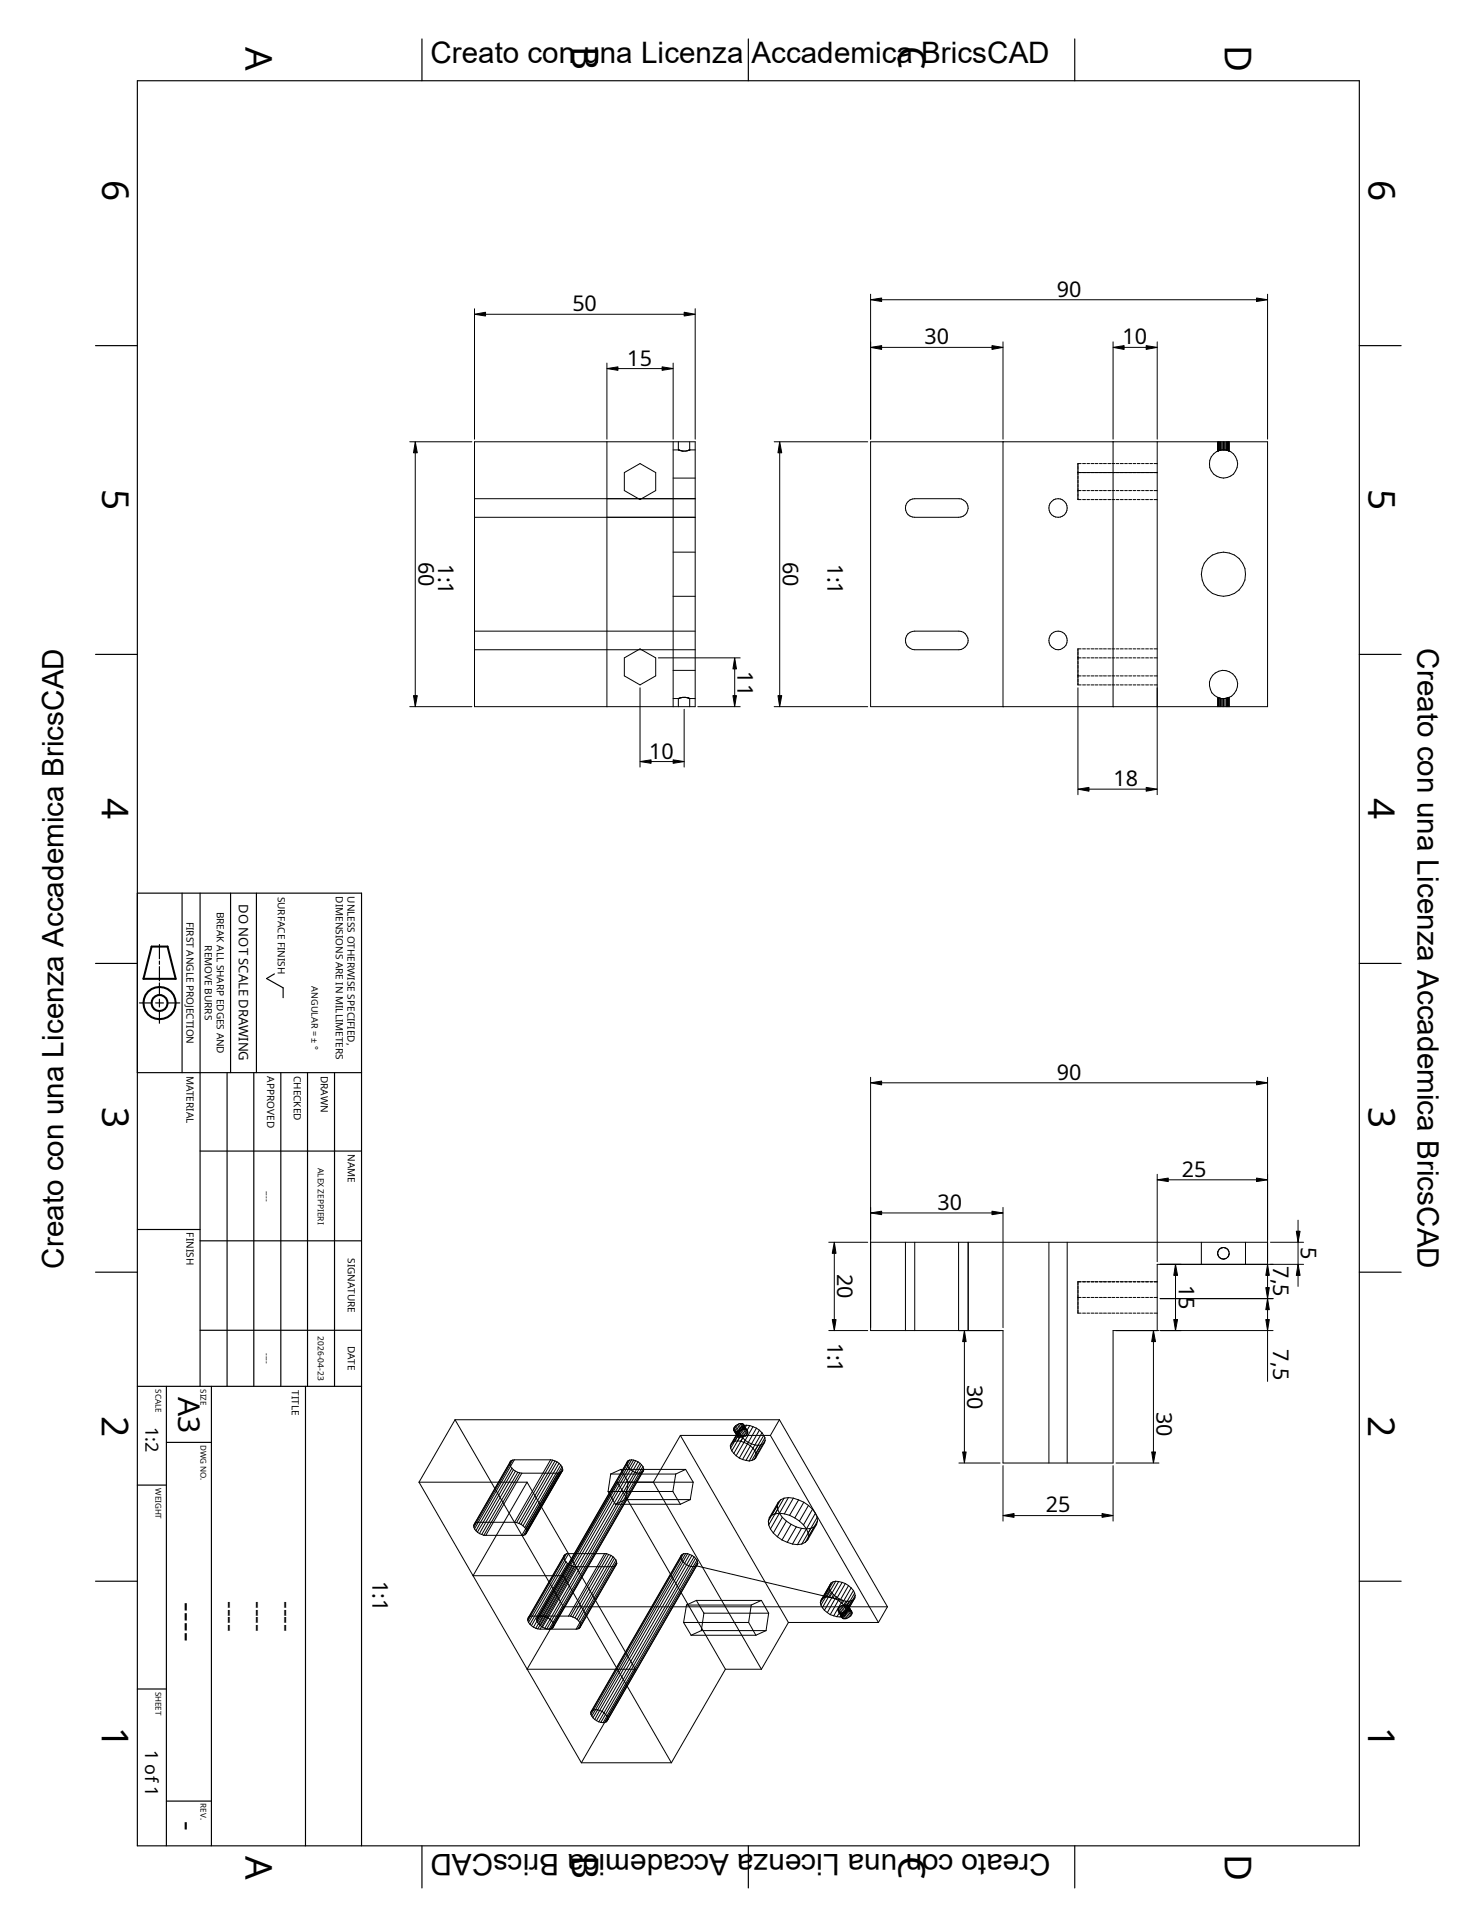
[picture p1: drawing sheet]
<svg xmlns="http://www.w3.org/2000/svg" width="216mm" height="279mm" viewBox="0 0 216 279" stroke-linecap="round" stroke-linejoin="round" font-family="sans-serif">
<g fill="none" stroke="#000" stroke-width=".15">
<path d="M69.2 45v19M70.8 45.8h28.9M88.5 52.9v11.1M90.1 53.7h6.4M98.1 52.9v11.1M101.3 45v19M126.9 42.9v21.1M128.5 43.7h54.7M128.5 50.6h16.1M146.2 49.8v14.2M162.3 49.8v14.2M163.9 50.6h3.2"/>
<path d="M168.7 49.8v14.2M184.8 42.9v21.1M59.7 64.4h9.1M60.5 66v35.4M69.2 64.4h32.1v38.6h-32.1zM69.2 72.7h32.1M69.2 75.4h32.1M88.5 64.4v38.6M91 68.9l2.3-1.3 2.3 1.3v2.6l-2.3 1.3-2.3-1.3zM98.1 65.6h.8a1.97 1.97 0 0 0 1.4 .1l.2-.1M98.1 69.7h3.2M98.1 64.4v38.6"/>
<path d="M98.9 64.4v1.2M100.5 65.6h.8M100.5 64.4v1.2M112.9 64.4h13.6M113.7 66v35.4M126.9 64.4h57.9v38.6h-57.9zM132.4 73.1l.3-.2 .6-.2h6.5a1.36 1.36 0 0 1 1.3 1.4 1.36 1.36 0 0 1-1.4 1.3h-6.4a1.34 1.34 0 0 1-1.2-.8 1.34 1.34 0 0 1 .3-1.5zM146.2 64.4v38.6M157.1 68.9h11.6M157.1 71.5h.5M157.6 67.6h-.5v5.2h.5M157.8 72.8h.4"/>
<path d="M157.8 71.5h.4M157.8 67.6h.4M158.5 72.8h.3M158.5 71.5h.3M158.5 67.6h.3M159 72.8h.5M159 71.5h.5M159 67.6h.5M159.6 72.8h.5M159.6 71.5h.5M159.6 67.6h.5M160.3 72.8h.4"/>
<path d="M160.3 71.5h.4M160.3 67.6h.4M160.9 72.8h.4M160.9 71.5h.4M160.9 67.6h.4M161.5 72.8h.4M161.5 71.5h.4M161.5 67.6h.4M162.1 72.8h.4M162.1 71.5h.4M162.1 67.6h.4M162.3 64.4v38.6"/>
<path d="M162.7 72.8h.4M162.7 71.5h.4M162.7 67.6h.4M163.3 72.8h.4M163.3 71.5h.4M163.3 67.6h.4M164 72.8h.3M164 71.5h.3M164 67.6h.3M164.5 72.8h.5M164.5 71.5h.5M164.5 67.6h.5"/>
<path d="M165.2 72.8h.4M165.2 71.5h.4M165.2 67.6h.4M165.8 72.8h.4M165.8 71.5h.4M165.8 67.6h.4M166.4 72.8h.4M166.4 71.5h.4M166.4 67.6h.4M167 72.8h.4M167 71.5h.4M167 67.6h.4"/>
<path d="M167.6 72.8h.4M167.6 71.5h.4M167.6 67.6h.4M168.2 72.8h.5M168.2 71.5h.5M168.2 67.6h.5M168.7 64.4v51.4M177.5 64.4v1.3M177.5 65.7h.1M177.6 64.4v1.3M177.6 65.7h-.1M177.8 64.4v1.3"/>
<path d="M177.8 65.7h-.2M177.8 65.6h.1M177.8 65.6v.1M177.8 65.6a2.07 2.07 0 0 0-1.1 3.2 2.07 2.07 0 0 0 3.4 0 2.07 2.07 0 0 0-1.2-3.2M177.9 64.4v1.2M178.1 65.6h.5M178.1 64.4v1.2M178.1 65.6h-.2M178.4 64.4v1.2M178.4 65.6h-.6M178.4 65.6h.5M178.6 65.6h.2"/>
<path d="M178.6 64.4v1.2M178.8 64.4v1.2M178.8 65.6h.1M178.9 65.6v.1M178.9 65.7h.2M178.9 64.4v1.3M179.1 64.4v1.3M179.2 64.4v1.3h-.1M179.2 64.4v1.3M69.2 92h32.1M69.2 94.7h32.1M91 95.9l2.3-1.3 2.3 1.3v2.6l-2.3 1.3-2.3-1.3z"/>
<path d="M96 95.9h11.9M98.1 86.9h3.2M98.1 80.5h3.2M98.1 97.7h3.2M107.1 97.5v3.9M132.4 92.4l.3-.2 .6-.2h6.5a1.35 1.35 0 0 1 1.3 1.3 1.35 1.35 0 0 1-1.3 1.4h-6.5a1.37 1.37 0 0 1-1.2-.8 1.37 1.37 0 0 1 .3-1.5zM157.1 98.5h.5M157.1 95.9h.5M157.6 94.6h-.5v5.2h.5M157.8 94.6h.4M157.8 98.5h.4M157.8 95.9h.4"/>
<path d="M157.8 99.8h.4M158.5 94.6h.3M158.5 98.5h.3M158.5 95.9h.3M158.5 99.8h.3M159 94.6h.5M159 98.5h.5M159 95.9h.5M159 99.8h.5M159.6 94.6h.5M159.6 98.5h.5M159.6 95.9h.5"/>
<path d="M159.6 99.8h.5M160.3 94.6h.4M160.3 98.5h.4M160.3 95.9h.4M160.3 99.8h.4M160.9 94.6h.4M160.9 98.5h.4M160.9 95.9h.4M160.9 99.8h.4M161.5 94.6h.4M161.5 98.5h.4M161.5 95.9h.4"/>
<path d="M161.5 99.8h.4M162.1 94.6h.4M162.1 98.5h.4M162.1 95.9h.4M162.1 99.8h.4M162.7 94.6h.4M162.7 98.5h.4M162.7 95.9h.4M162.7 99.8h.4M163.3 94.6h.4M163.3 98.5h.4M163.3 95.9h.4"/>
<path d="M163.3 99.8h.4M164 94.6h.3M164 98.5h.3M164 95.9h.3M164 99.8h.3M164.5 94.6h.5M164.5 98.5h.5M164.5 95.9h.5M164.5 99.8h.5M165.2 94.6h.4M165.2 98.5h.4M165.2 95.9h.4"/>
<path d="M165.2 99.8h.4M165.8 94.6h.4M165.8 98.5h.4M165.8 95.9h.4M165.8 99.8h.4M166.4 94.6h.4M166.4 98.5h.4M166.4 95.9h.4M166.4 99.8h.4M167 94.6h.4M167 98.5h.4M167 95.9h.4"/>
<path d="M167 99.8h.4M167.6 94.6h.4M167.6 98.5h.4M167.6 95.9h.4M167.6 99.8h.4M168.2 94.6h.5M168.2 98.5h.5M168.2 95.9h.5M168.2 99.8h.5M59.7 103h9.1M93.3 100.2v11.6M94.9 111h3.2"/>
<path d="M98.1 101.8h.9M98.9 101.8v1.2M99 101.8h.1M99 101.8h-.1M99.3 101.7h.9M99.3 101.7l-.3 .1M99.3 101.7h-.2M99.7 103.4v8.4M100.2 101.7h.1M100.3 101.7l.2 .1M100.3 101.7h.1M100.5 101.8h.8"/>
<path d="M100.5 101.8v1.2M100.5 101.8h.1M101.7 103h6.2M112.9 103h13.6M157.1 100.2v15.6M158.7 115h8.4M177.5 101.6l.5 .2M177.5 101.6v1.4M177.5 101.6a2.06 2.06 0 0 1-.8-3.1 2.06 2.06 0 0 1 3.3 .1 2.06 2.06 0 0 1-.9 3.1M177.5 101.6h.1M177.5 101.6l.1 .1v1.3M177.9 101.8h.1"/>
<path d="M177.9 101.8l-.1-.1v1.3M177.9 101.8v1.2M178 101.8h.6M178.1 101.8v1.2M178.4 101.8v1.2M178.6 101.8v1.2M178.8 101.8h-.2M178.8 101.8v1.2M178.9 101.7l-.1 .1M178.9 101.7v1.3M179.1 101.7l.1-.1v1.4M179.1 101.7h-.2"/>
<path d="M179.1 101.7v1.3M179.1 101.7h.1M179.1 101.7l-.6 .1M179.2 101.6v1.4M126.9 157v36.9h19.3v19.3h16.1v-19.3h6.7M128.5 157.8h54.7M184.8 157v27.3M128.5 176.8h16.1M146.2 176v17.5M168.7 171.2v12.7M170.3 172h12.9M189.2 177.8v1.7"/>
<path d="M120.8 193.9h5.7M120.8 181.1h5.7M121.6 182.7v9.6M126.9 181.1h57.9M132 181.1v12.8M133.3 181.1v12.8M139.7 181.1v12.8M140.6 195.5v16.1M141.1 181.1v12.8M152.9 181.1v32.1M155.6 181.1v32.1M157.1 189.1h.5"/>
<path d="M157.6 186.8h-.5v4.6h.5M157.8 189.1h.4M157.8 191.4h.4M157.8 186.8h.4M158.5 189.1h.3M158.5 191.4h.3M158.5 186.8h.3M159 189.1h.5M159 191.4h.5M159 186.8h.5M159.6 189.1h.5M159.6 191.4h.5"/>
<path d="M159.6 186.8h.5M160.3 189.1h.4M160.3 191.4h.4M160.3 186.8h.4M160.9 189.1h.4M160.9 191.4h.4M160.9 186.8h.4M161.5 189.1h.4M161.5 191.4h.4M161.5 186.8h.4M162.1 189.1h.4M162.1 191.4h.4"/>
<path d="M162.1 186.8h.4M162.7 189.1h.4M162.7 191.4h.4M162.7 186.8h.4M163.3 189.1h.4M163.3 191.4h.4M163.3 186.8h.4M164 189.1h.3M164 191.4h.3M164 186.8h.3M164.5 189.1h.5M164.5 191.4h.5"/>
<path d="M164.5 186.8h.5M165.2 189.1h.4M165.2 191.4h.4M165.2 186.8h.4M165.8 189.1h.4M165.8 191.4h.4M165.8 186.8h.4M166.4 189.1h.4M166.4 191.4h.4M166.4 186.8h.4M167 189.1h.4M167 191.4h.4"/>
<path d="M167 186.8h.4M167.6 189.1h.4M167.6 191.4h.4M167.6 186.8h.4M168.1 195.5v16.1M168.2 189.1h.5M168.2 191.4h.5M168.2 186.8h.5M169.1 193.9h16.5M169.1 189.3h16.5M171.4 185.9v6.4M175.1 181.1v3.2"/>
<path d="M177.9 183.4l.2 .1M177.9 181.9a.82 .82 0 0 0 0 1.5M178.1 183.5h.3M178.1 181.9h-.2M178.1 181.9h.5M178.5 181.9h.1M178.6 183.5h-.2M178.6 181.9l.3 .2M178.9 182.1l.2 .1M178.9 183.3l-.3 .2M179.1 183.1l-.2 .2M179.1 183.1h.1"/>
<path d="M179.1 182.2a.77 .77 0 0 1 0 .9M179.1 182.2h.1M181.6 181.1v3.2M184.8 185.9v1.8M184.8 190.9v1.4M184.8 193.9v7.4M185.2 181.1h4.8M189.2 181.1v3.2M189.2 185.9v1.6M190 184.3h-21.3v9.6M61.1 216h15.7M61.1 216l7.9 13.7"/>
<path d="M66.3 206.9l15.8 27.3M66.3 206.9h47.3M66.3 206.9l-5.2 9.1M74.5 212.9a.68 .68 0 0 0 .1 1.1M74.5 212.9l-5.4 9.3M74.6 214l-5.2 9.1M74.6 214l.2 .2M74.7 212.8l-5.2 9.1M74.7 212.8l-.2 .1M74.8 214.2l-5.2 9.1M74.8 214.2l.3 .2M75 212.8l-5.3 9.1"/>
<path d="M75 212.8h5.3M75 212.8h-.3M75.1 214.4l-5.2 9.1M75.1 214.4l.4 .2M75.5 214.6l.3 .1M75.5 214.6l-5.3 9M75.8 214.7l-5.3 9.1M75.8 214.7h.3M76.1 214.7l-5.3 9.1M76.1 214.7h5.2M76.8 216l15.8 27.3h-15.8l5.3-9.1M76.8 216l-7.8 13.7"/>
<path d="M80.3 212.8h.3M80.3 212.8l-5.3 9.1M80.6 212.8l-5.3 9.1M80.6 212.8l.3 .1M80.9 212.9l.3 .2M80.9 212.9l-5.3 9.1M81.2 213.1l.3 .2M81.2 213.1l-5.3 9.1M81.3 214.7l-5.2 9.1M81.5 213.3l-5.3 9.1M81.5 213.3l.2 .2M81.6 214.7l-5.3 9.1"/>
<path d="M81.6 214.7h-.3M81.7 213.5l-5.2 9.1M81.7 213.5l.2 .3M81.8 214.6l-.2 .1M81.8 214.6l-5.3 9.1M81.9 213.8l.1 .2M81.9 213.8l-5.2 9M82 214.4l-5.3 9.1M82 214.4l-.2 .2M82 214v.2M82 214l-5.2 9.1M82 214.2l-5.2 9.2"/>
<path d="M82 214.2v.2M88.6 217.4h9.5M88.6 217.4l1.1 1.8M89 214.8h9.5M89 214.8l-.4 2.6M89.7 219.2h9.5M90 216l-12.2 21.2M90 216h11M90 216l15.7 27.3M90.5 214.2h9.4M90.5 214.2l1.1 1.8-.4 2.6M90.5 214.2l-1.5 .6"/>
<path d="M91.2 218.6l-1.5 .6M91.2 218.6h9.4M91.4 213.1a1.38 1.38 0 0 0 1.1 1.5 1.01 1.01 0 0 0 1.3-.2M91.4 213.1l-13.1 22.7M91.6 212.9l-13.2 22.8M91.6 212.9l-.2 .2M91.8 212.8l-.2 .1M91.8 212.8l-13.1 22.7M92.1 212.8l-13.7 23.7M92.1 212.8h.3M92.1 212.8h-.3M92.4 212.8l.3 .1"/>
<path d="M92.4 212.8l-13.2 22.7M92.7 212.9l.3 .2M92.7 212.9l-13.2 22.8M93 213.1l.3 .2M93 213.1l-13.1 22.7M93.3 213.3l-13.9 24M93.3 213.3l.2 .2M93.5 213.5l.2 .2M93.5 213.5l-13.1 22.7M93.7 213.7l-13.1 22.8M93.7 213.7l.1 .3M93.8 214.4l-13.2 22.8"/>
<path d="M93.8 214l.1 .2M93.8 214l-13.1 22.7M93.9 214.2l-13.2 22.7M93.9 214.2l-.1 .2M98.1 217.4l1.1 1.8M98.5 214.8l-.4 2.6M99.2 209.2h13.1M99.2 209.2l-4 6.8 15.8 27.3M99.2 209.2l15.7 27.3M99.9 214.2l1.1 1.8M99.9 214.2l-1.4 .6M100.6 218.6l-1.4 .6"/>
<path d="M101 216l-.4 2.6M106.5 210.7v.4M106.5 211.1l.2 .4M106.6 210.4l-.1 .3M106.7 211.5l.3 .3M106.8 210.2l-.3 .5M106.8 210.2l-.2 .2M106.9 208.4l.7 1M106.9 208.4l.1 .1M107 208.5l.5 .8v-.1M107 211.8l.3 .4M107 208.2l.2 .4"/>
<path d="M107 208.2l-.1 .2M107 208.5l.1 .1M107 208.1v.1M107 208.1l.4 .6M107.1 208.6l.4 .7M107.1 208.6h.1M107.1 210.1l-.3 .1M107.1 207.9l.5 .7M107.1 207.9l-.1 .2M107.2 208.6l.3 .6M107.2 208.6l.5 .9M107.2 208.6l.2 .1"/>
<path d="M107.3 207.8l-.2 .1M107.3 207.8l.4 .8M107.3 212.2l.5 .3M107.4 208.7l.4 .8-.3 .5M107.4 208.7l.2 .3M107.5 209.4h.1M107.5 207.6l.4 .9M107.5 207.6l-.2 .2M107.5 209.4l-.4 .7M107.5 210l-.8 1.5M107.5 210l.5 .1M107.5 210l-.4 .1"/>
<path d="M107.6 209.4l.1 .1M107.6 209l-.1 .2M107.6 208.6l.1 .2M107.6 208.6l.4 .9M107.6 208.6l-.2 .1M107.7 207.6h-.2M107.7 207.6l.4 .8M107.7 208.8l-.1 .2M107.7 209.5h.3M107.7 208.6l.5 .8M107.7 208.6l.1 .1M107.7 208.6h-.1"/>
<path d="M107.8 208.4l-1 1.8M107.8 208.4v.4M107.8 212.5l.4 .2M107.8 208.8l-1.3 2.3M107.8 208.8l.2 .4M107.9 207.5l.4 .7M107.9 207.5h.3M107.9 207.5l-.2 .1M107.9 208.2l-.1 .2M107.9 208.2l-1.3 2.2M107.9 208.5h.1M107.9 208.5l.6 .8"/>
<path d="M107.9 208.5l-.2 .1M108 209.2l-.5 .8M108 209.2l.3 .3M108 210.1l-1 1.7M108 210.1l.5 .1M108 208.5l-.3 .3M108 207.5l.4 .6M108.1 208.4l.6 .9M108.1 207.9l-.2 .3M108.1 207.9l-1.3 2.3M108.1 208.4h.1M108.1 208.4l-.2 .1"/>
<path d="M108.2 208.4l-.2 .1M108.2 207.5l.5 .8M108.2 207.5l.1 .1M108.2 209.4l-.2 .1M108.2 212.7l.6 .2M108.3 209.5l-.3 .6M108.3 208.2l.5 1M108.3 208.2v.1M108.3 209.5l.3 .4M108.3 208.2l-.2 .2M108.3 208.3l-.1 .1M108.3 207.6l.5 .8"/>
<path d="M108.3 207.6h.1M108.4 209.4l-.4 .7M108.4 208.1l.1 .2M108.4 208.1l.5 .9M108.4 209.4h-.2M108.4 208.1l-.1 .1M108.4 207.6l.5 .9M108.4 207.8l-.4 .7M108.4 207.8l-.3 .1M108.4 207.6l.1 .2M108.5 207.9l.5 .9M108.5 209.3l-.1 .1"/>
<path d="M108.5 207.8l.5 .9M108.5 210.2l-1.2 2M108.5 207.8v.1M108.5 207.9l-.1 .2M108.5 210.2l.5 .2M108.5 208.3h-.2M108.5 208.3h.2M108.6 209.9l.5 .3M108.6 209.9l-.1 .3M108.7 209.3h-.2M108.7 208.3l.1 .1M108.8 212.9h.4"/>
<path d="M108.8 209.2l-.1 .1M108.8 207.7l-.3 .6M108.8 208.4l.1 .1M108.8 207.7l.5 .1M108.8 207.7l-.4 .1M108.9 208.5h.1M108.9 208.5l.1 .2M109 210.4l-1.2 2.1M109 210.4l.8 .7M109 208.7v.1M109 208.8l-.2 .4M109.1 210.2l1 .4 .4 .1"/>
<path d="M109.1 210.2l-.1 .2M109.3 207.8l.5 .1M109.3 207.8l-.4 .7M109.6 212.9h-.4M109.8 207.9l.5 .3M109.8 207.9l-1.3 2.3M109.8 211.1l-1 1.8M109.8 211.1l.2 .4M109.9 212.7l-.3 .2M110 211.5l-.8 1.4M110 211.5l.2 .3M110.2 212.5l-.3 .2"/>
<path d="M110.2 211.8v.4M110.2 212.2l-.3 .5M110.2 212.2v.3M110.3 208.2l.4 .2M110.3 208.2l-1.3 2.2M110.5 210.7l-.5 .8M110.7 208.4l-2.5 4.3M110.7 208.4l.4 .4M110.9 210.6l-.4 .1M110.9 210.6l-1.3 2.3M111.1 208.8l-1.3 2.3M111.1 208.8l.2 .4"/>
<path d="M111.3 209.2l.2 .3M111.3 209.2l-1.3 2.3M111.5 210.2l-.6 .4M111.5 210.2l-1.3 2.3M111.5 209.5v.4M111.5 209.5l-1.3 2.3M111.5 209.9v.3M111.5 209.9l-1.3 2.3M112.3 209.2l15.8 27.3M113.3 219.4l-.8 1.5M113.3 219.4l.1 .6M113.4 220l-.4 .6"/>
<path d="M113.4 220l.2 .6M113.5 218.9l-1.4 2.3M113.5 218.9l-.2 .5M113.6 206.9l-1.3 2.3M113.6 206.9l15.8 27.3M113.8 218.6l-1.3 2.3M113.8 218.6l-.3 .3M114.3 218.4l-1.3 2.2M114.3 218.4l-.5 .2M114.9 218.3l-2.6 4.5M114.9 218.3l-.6 .1M114.9 218.3l.8 .1"/>
<path d="M115.7 218.4l-1.4 2.2M115.7 218.4l.7 .2M116.4 218.6l-1.3 2.3M116.4 218.6l.8 .3M117.2 218.9l-1.3 2.3M117.2 218.9l.7 .5M117.9 219.4l-1.4 2.3M117.9 219.4l.5 .6M118.4 220l-1.3 2.2M118.4 220l.5 .6M139.8 213.2h6M146.2 213.6v8.1"/>
<path d="M162.3 213.6v8.1M162.7 213.2h6.3M69 229.7l15.8 27.2M69 229.7h13.1l15.8 27.2M69 222.4l.1 .2M69.1 222.6l.1 .2M69.1 222.2l-.1 .2M69.2 222.8l.2 .3M69.3 222l-.3 .4M69.3 222l-.2 .2M69.4 223.1l.2 .2M69.5 221.9l-.2 .1"/>
<path d="M69.5 221.9l-.4 .7M69.6 223.3l.3 .2M69.7 221.9h5.3M69.7 221.9l-.5 .9M69.7 221.9h-.2M69.9 223.5l.3 .1M70.2 223.6l.3 .2M70.5 223.8h5.8M75 221.9h.3M75.3 221.9l.3 .1M75.6 222l.3 .2M75.9 222.2l.3 .2"/>
<path d="M76.2 222.4l.3 .2M76.5 222.6l.2 .2M76.5 223.7l-.2 .1M76.7 222.8l.1 .3M76.7 223.5l-.2 .2M76.8 223.4l-.1 .1M76.8 223.1v.3M76.9 236l.1 .2M77 236.2v.3M77 235.8l-.1 .2M77 236.5l.3 .2M77.1 235.7l-.2 .3"/>
<path d="M77.1 235.7l-.1 .1M77.3 236.7l.2 .2M77.3 235.5l-.3 .7M77.3 235.5h5.9M77.3 235.5l-.2 .2M77.5 236.9l.3 .3M77.8 237.2l.3 .1M78.1 237.3l.3 .1M78.2 236l.1 .2M78.3 236.2l.1 .3M78.3 235.8l-.1 .2M78.4 236.5l.2 .2"/>
<path d="M78.4 237.4h.3M78.4 235.7h.1M78.4 235.7l-.1 .1M78.4 235.7l-.2 .3M78.6 236.7l.2 .2M78.7 235.5l-.4 .7M78.7 235.5l-.3 .2M78.7 237.4h5.3M78.8 236.9l.3 .3M79.1 237.2l.3 .1M79.2 235.5l.3 .2M79.2 235.5l-.6 1.2"/>
<path d="M79.4 237.3l.3 .1M79.5 235.7l-.7 1.2M79.5 235.7l.4 .1M79.7 237.4h.4M79.9 235.8h.1M79.9 235.8l-.8 1.4M79.9 235.8l.3 .2M80.2 236h.1M80.2 236l.2 .2M80.3 237.4h-.2M80.4 236.2h.1M80.4 236.2l-.7 1.2"/>
<path d="M80.4 236.2l.2 .3M80.5 237.3l-.2 .1M80.6 236.5l.1 .2M80.6 236.5l-.5 .9M80.6 237.2l-.1 .1M80.7 236.7h.1M80.7 236.7v.2M80.7 236.7l-.4 .7M80.7 236.9h.1M80.7 236.9l-.1 .3M80.7 236.9l-.2 .4M82.1 234.2h47.3"/>
<path d="M82.3 226.7l-.1 .2 .1 .5 .4 .5M82.3 226.7l-5.3 9.1M82.4 226.6l-5.3 9.1M82.4 226.6l-.1 .1M82.5 227.6l-5.2 9.1M82.6 226.4l-5.3 9.1M82.6 226.4h5.8M82.6 226.4l-.2 .2M82.7 227.9l.7 .3M82.7 227.9l-5.2 9M82.9 226.4l-5.9 10.1M83.2 235.5l.3 .2"/>
<path d="M83.4 228.2l-5.3 9.1M83.4 228.2l.3 .1M83.5 235.7l.3 .1M83.7 228.3h.3M83.7 228.3l-5.3 9.1M83.8 235.8l.3 .2M84 228.3l-5.3 9.1M84.1 236l.2 .2M84.2 237.4h-.2M84.3 236.2l.2 .3M84.5 237.3l-.3 .1M84.5 236.5l-.5 .9"/>
<path d="M84.5 236.5l.1 .2M84.6 237.2l-.1 .1M84.6 236.7l.1 .2M84.6 236.7l-.4 .7M84.7 236.9l-.2 .4M84.7 236.9l-.1 .3M88.1 226.4l-5.2 9.1M88.4 226.4l.3 .2M88.4 226.4l-5.2 9.1M88.7 226.6l-5.2 9.1M88.7 226.6l.4 .1M89.1 226.7l.3 .2"/>
<path d="M89.1 226.7l-5.3 9.1M89.4 226.9l.2 .2M89.4 226.9l-5.3 9.1M89.6 227.1l.2 .3M89.6 227.1l-5.3 9.1M89.8 227.4l.1 .2M89.8 227.4l-5.3 9.1M89.8 228l-.1 .2-.5 .1h-5.2M89.8 228l-5.2 9.2M89.9 227.6l-5.3 9.1M89.9 227.6v.3M89.9 227.9l-.1 .1"/>
<path d="M89.9 227.9l-5.2 9M99.3 226.7l-13.1 22.7M99.3 226.7a1.38 1.38 0 0 0 1.1 1.5 1.23 1.23 0 0 0 1.1 0M99.4 226.6l-.1 .1M99.4 226.6l-13.1 22.7M99.7 226.4h.5M99.7 226.4l-.3 .2M99.7 236.5h9.4M99.7 226.4l-13.2 22.8M99.7 236.5l1.1 1.8M99.9 226.4l-13.1 22.8M100.1 233.9h9.4"/>
<path d="M100.1 233.9l-.4 2.6M100.2 226.4l-13.1 22.8M100.2 226.4l.3 .2M100.5 226.6l-13.1 22.7M100.5 226.6l.4 .1M100.8 238.3h9.4M100.9 226.7l.3 .2M100.9 226.7l-13.1 22.7M101.2 226.9l-13.1 22.7M101.2 226.9l.2 .2M101.4 227.1l-13.1 22.8M101.4 227.1l.2 .3"/>
<path d="M101.5 233.3l-1.4 .6M101.5 228.2l21.4 5.1M101.5 233.3h9.5M101.5 233.3l1.1 1.8M101.6 227.4l-13.1 22.7M101.6 227.4l.1 .2M101.7 227.6l-16.9 29.3M101.7 227.6v.3M101.7 227.9l-13.2 22.9M101.7 227.9l-.2 .3M102.2 237.7l-1.4 .6M102.2 237.7h9.5"/>
<path d="M102.6 235.1l-.4 2.6M102.6 235.1h9.5M109.1 236.5l1.1 1.8M109.5 233.9l-.4 2.6M111 233.3l-1.5 .6M111 233.3l1.1 1.8M111.7 237.7l-1.5 .6M112 221.7l.1 .5M112.1 222.2l.2 .6M112.1 235.1l-.4 2.6M112.1 221.2l-.1 .5M112.3 222.8l.4 .6"/>
<path d="M112.5 220.9l-.4 .3M112.5 220.9l-.5 .8M112.7 223.4l.6 .6M113 220.6l-.9 1.6M113 220.6l-.5 .3M113.3 224l.7 .5M113.6 220.6h.7M113.6 220.6h-.6M113.6 220.6l.4 .5M114 224.5l.8 .3M114 221.1l-1.3 2.3M114 221.1l.6 .6"/>
<path d="M114.3 220.6l.8 .3M114.6 221.7l.7 .5M114.6 221.7l-1.3 2.3M114.8 224.8l.7 .2M114.9 236.5h13.2M114.9 236.5l-3.9 6.8M115.1 220.9l.8 .3M115.3 222.2l.8 .3M115.3 222.2l-1.3 2.3M115.5 225l.7 .1M115.9 221.2l.6 .5M116.1 222.5l-1.3 2.3"/>
<path d="M116.1 222.5l.7 .3M116.5 221.7l.6 .5M116.8 222.8l-1.3 2.2M116.8 222.8h.8M116.9 225l-.7 .1M117.1 222.2l.5 .6M117.4 224.8l-.5 .2M117.6 222.8l.2 .6M117.7 224.5l-.3 .3M117.8 223.4l.1 .6M117.8 223.4l-.9 1.6M117.9 224l-.2 .5"/>
<path d="M117.9 224l-.5 .8M118.2 222.8h-.6M118.2 222.8l-.4 .6M118.7 222.5l-.8 1.5M118.7 222.5l-.5 .3M118.9 220.6l-2.7 4.5M118.9 220.6l.2 .5M119 222.2l-.3 .3M119 222.2l-1.3 2.3M119.1 221.1l.1 .6M119.1 221.1l-1.3 2.3M119.2 221.7l-1.3 2.3"/>
<path d="M119.2 221.7l-.2 .5M119.6 233.6l.1 .3M119.7 233.9l.2 .4M119.7 233.3l-.1 .3M119.8 233l-.1 .3M119.9 234.3l.3 .4M120.1 232.8l-.3 .2M120.2 234.7l.4 .3M120.5 232.7l-.4 .1M120.5 232.7l.4 .1M120.6 235l.4 .3M120.9 231.3l-1.3 2.3"/>
<path d="M120.9 231.3l.1 .4M120.9 232.8l.6 .1M121 231.7l.2 .4M121 231l-1.3 2.3M121 231l-.1 .3M121 231.7l-1.3 2.2M121 235.3l.5 .2M121.2 230.7l-.2 .3M121.2 230.7l-1.4 2.3M121.2 232.1l-1.3 2.2M121.2 232.1l.3 .3M121.5 230.5l-1.4 2.3"/>
<path d="M121.5 230.5l-.3 .2M121.5 232.9l.4 .2M121.5 232.4l-1.3 2.3M121.5 232.4l.4 .3M121.5 235.5l.5 .1M121.8 230.5h.5M121.8 230.5l-1.3 2.2M121.8 230.5h-.3M121.9 232.7l-1.3 2.3M121.9 232.7l.4 .3M121.9 233.1l.5 .3M122 235.6l.5 .1"/>
<path d="M122.2 234.7l.1 .3M122.2 234.6v.1M122.2 234.7v.2M122.2 234.6l.3 .5M122.2 234.4l.4 .7M122.2 234.9l.5 .9M122.2 234.9l.2 .1M122.2 234.4v.2M122.3 230.5l-1.4 2.3M122.3 230.5l.5 .1M122.3 235l.4 .6M122.3 233l.6 .3"/>
<path d="M122.3 233l-1.3 2.3M122.3 235l.5 .8M122.3 234.2l.5 .9M122.3 234.2l-.1 .2M122.4 235l.1 .1M122.4 233.4l.4 .3M122.4 235l-.4 .6M122.5 235.1l.4 .8M122.5 235.1h.1M122.5 234.1l-.2 .1M122.5 234.1l.5 .9M122.6 235.1l.5 .8"/>
<path d="M122.6 235.1l.2 .2M122.7 235.6v.2M122.7 234l.5 .9M122.7 234l-.2 .1M122.7 235.8h.1M122.8 230.6l-1.3 2.3M122.8 230.6l.4 .2M122.8 235.3l-.1 .3M122.8 233.7l.3 .4M122.8 235.1l.1 .1M122.8 235.8l.1 .1M122.8 235.1l.5 .8"/>
<path d="M122.8 235.1l-.3 .6M122.8 235.1h.1M122.8 235.1h-.2M122.9 233.3l-1.4 2.2M122.9 233.3l.4 .1M122.9 235.6l-.4 .1M122.9 235.2l-.1 .1M122.9 234l.5 .8M122.9 235.9h.4M122.9 234h.1M122.9 234h-.2M123 235l.5 .8"/>
<path d="M123 235l-.1 .2M123 235h.1M123 235l-.2 .1M123.1 234.1l.2 .3M123.1 233.9l.5 .9M123.1 235.4l-.2 .2M123.2 234.9l.5 .9M123.2 234.9h.1M123.2 234.9l-.2 .1M123.2 230.8l-1.3 2.3M123.2 230.8l.5 .3M123.3 234.4l.1 .4"/>
<path d="M123.3 233.4l-.3 .6 .1-.1M123.3 233.9l.5 .8M123.3 234.7h.1M123.3 233.4h.5M123.3 234.7l-.1 .2M123.3 235.2l-.2 .2M123.3 234.7l-.4 .9M123.4 234.8l-.1 .4M123.4 234.8l-.2 .1M123.5 234.6l.2-.5 .5 .9M123.5 233.9h.1M123.5 233.9l.5 .9"/>
<path d="M123.5 234.6l-.1 .1 .5 .9M123.5 235.8l-.2 .1M123.5 234.6l.5 .9M123.5 233.9l.1 .1M123.6 234.4l.5 .9M123.6 234l.5 .8M123.6 234.8h-.2M123.6 234h.1M123.7 234.2l.5 1M123.7 234v.1M123.7 234l.5 .9M123.7 231.1l.4 .3"/>
<path d="M123.7 235.8h-.2M123.7 234.1h.1M123.7 231.1l-1.3 2.3M123.8 233.4l-.4 .5h-.3M123.8 234.7l.2 .1M123.8 234.7l-.2 .1M124 234.8h.1M124 235.5l-.3 .3M124.1 231.4l-1.3 2.3M124.1 231.4l.3 .4M124.1 234.8l.1 .1M124.1 235.3l-.1 .2"/>
<path d="M124.2 233.3l-.5 .8M124.2 234.9v.1M124.2 233.3l-.4 .1M124.2 235.2l-.1 .1M124.2 235v.2M124.4 231.8l.2 .4M124.4 231.8l-1.3 2.3M124.5 233.1l-1.4 2.3M124.5 233.1l-.3 .2M124.6 232.2l.1 .3M124.6 232.2l-1.3 2.2M124.6 232.9l-1.3 2.3"/>
<path d="M124.6 232.9l-.1 .2M124.7 232.5l-.1 .4M124.7 232.5l-1.3 2.3M129.4 234.2l-1.3 2.3M147.8 220.9h12.9M84.8 256.9h13.1M86.1 249.6v.3M86.1 249.9l.2 .2M86.2 249.4l-.1 .2M86.3 250.1l.1 .3M86.3 249.3h.1M86.3 249.3l-.2 .3"/>
<path d="M86.3 249.3l-.1 .1M86.4 250.4l.3 .2M86.5 249.2h.1M86.5 249.2l-.4 .7M86.5 249.2l-.2 .1M86.7 250.6l.3 .2M86.8 249.2h.1M86.8 249.2h-.3M86.8 249.2l-.5 .9M86.8 249.2h.3M87 250.8l.3 .2M87.1 249.2h.1"/>
<path d="M87.1 249.2l.3 .1M87.1 249.2l-.7 1.2M87.3 251h.3M87.4 249.3h.1M87.4 249.3l-.7 1.3M87.4 249.3l.4 .1M87.6 251l.3 .1M87.8 249.4h.1M87.8 249.4l.3 .2M87.8 249.4l-.8 1.4M88.1 249.6h.1M88.1 249.6l.2 .3"/>
<path d="M88.1 249.6l-.8 1.4M88.2 251l-.3 .1M88.3 249.9h.1M88.3 249.9l-.7 1.1M88.3 249.9l.2 .2M88.4 251h-.2M88.5 250.1h.1M88.5 250.1l-.6 1M88.5 250.1l.1 .3M88.5 250.8l-.1 .2M88.6 250.4h.1M88.6 250.4v.2"/>
<path d="M88.6 250.4l-.4 .6M88.6 250.6h.1M88.6 250.6l-.1 .2M88.6 250.6l-.2 .4M105.7 243.3h5.3M105.7 243.3l-7.8 13.6"/>
<circle cx="154.3" cy="74" r="1.35"/>
<circle cx="154.2" cy="93.3" r="1.35"/>
<circle cx="178.3" cy="83.7" r="3.2"/>
</g>
<g fill="none" stroke="#000" stroke-width=".17">
<path d="M20 11.8h178.2v257.2h-178.2zM61.5 5.7v6.1M109.1 5.7v6.1M156.7 5.7v6.1M13.9 50.4h6.1M198.2 50.4h6.1M13.9 95.4h6.1M198.2 95.4h6.1M20 130.2h32.7v138.8M23.2 137.7v2M26.5 130.2v26.1M29.2 130.2v71.9"/>
<path d="M33.6 130.2v26.1M37.4 130.2v26.1M13.9 140.4h6.1M20 156.3h32.7M20.3 146.2h1.8M22.7 146.2h1.1M23.2 140.1v.4M23.2 140.9v2.1M23.2 143.3v1.7M23.2 145.6v1.2M23.2 147.4v1.7M24.4 146.2h1.8"/>
<path d="M33.1 156.3v45.8M37 156.3v45.8M40 141.9l-1.1 .7 2.4 1.4v1.4M40.9 156.3v45.8M44.8 156.3v45.8M48.8 156.3v45.8M198.2 140.4h6.1M20 179.2h9.2M29.2 167.8h23.5M13.9 185.4h6.1M29.2 180.8h23.5M29.2 193.9h23.5"/>
<path d="M198.2 185.4h6.1M20 202.1h32.7M20 216.5h4.3M24.3 210.2h6.5M24.3 202.1v66.9M30.8 202.1v66.9M44.5 202.1v66.9M13.9 230.5h6.1M198.2 230.5h6.1M20 246.2h4.3M24.3 262.5h6.5M61.5 269v6.2"/>
<path d="M109.1 269v6.2M156.7 269v6.2"/>
</g>
<g fill="none" stroke="#000" stroke-width=".3">
<path d="M22.1 138h2.3l1.2 4.7h-4.7z"/>
<circle cx="23.3" cy="146.2" r="1.17"/>
<circle cx="23.3" cy="146.2" r="2.36"/>
</g>
<g fill="#000" stroke="#000" stroke-width=".15">
<path d="M69.2 45.8l1.6-.3v.6z" fill-rule="evenodd"/>
<path d="M88.5 53.7l1.6-.2v.5z" fill-rule="evenodd"/>
<path d="M96.5 53.5l1.6 .2-1.6 .3z" fill-rule="evenodd"/>
<path d="M99.7 45.5l1.6 .3-1.6 .3z" fill-rule="evenodd"/>
<path d="M126.9 43.7l1.6-.3v.5z" fill-rule="evenodd"/>
<path d="M126.9 50.6l1.6-.2v.5z" fill-rule="evenodd"/>
<path d="M144.6 50.4l1.6 .2-1.6 .3z" fill-rule="evenodd"/>
<path d="M162.3 50.6l1.6-.2v.5z" fill-rule="evenodd"/>
<path d="M167.1 50.4l1.6 .2-1.6 .3z" fill-rule="evenodd"/>
<path d="M183.2 43.4l1.6 .3-1.6 .2z" fill-rule="evenodd"/>
<path d="M60.5 64.4l.3 1.6h-.5z" fill-rule="evenodd"/>
<path d="M113.7 64.4l.3 1.6h-.6z" fill-rule="evenodd"/>
<path d="M107.1 95.9l.3 1.6h-.6z" fill-rule="evenodd"/>
<path d="M60.3 101.4h.5l-.3 1.6z" fill-rule="evenodd"/>
<path d="M93.3 111l1.6-.3v.6z" fill-rule="evenodd"/>
<path d="M98.1 110.7l1.6 .3-1.6 .3z" fill-rule="evenodd"/>
<path d="M106.8 101.4h.6l-.3 1.6z" fill-rule="evenodd"/>
<path d="M113.4 101.4h.6l-.3 1.6z" fill-rule="evenodd"/>
<path d="M157.1 115l1.6-.2v.5z" fill-rule="evenodd"/>
<path d="M167.1 114.8l1.6 .2-1.6 .3z" fill-rule="evenodd"/>
<path d="M126.9 157.8l1.6-.2v.5z" fill-rule="evenodd"/>
<path d="M183.2 157.6l1.6 .2-1.6 .3z" fill-rule="evenodd"/>
<path d="M126.9 176.8l1.6-.3v.5z" fill-rule="evenodd"/>
<path d="M144.6 176.5l1.6 .3-1.6 .2z" fill-rule="evenodd"/>
<path d="M168.7 172l1.6-.3v.5z" fill-rule="evenodd"/>
<path d="M183.2 171.7l1.6 .3-1.6 .2z" fill-rule="evenodd"/>
<path d="M189 179.5h.5l-.3 1.6z" fill-rule="evenodd"/>
<path d="M121.3 192.3h.6l-.3 1.6z" fill-rule="evenodd"/>
<path d="M121.6 181.1l.3 1.6h-.6z" fill-rule="evenodd"/>
<path d="M140.6 193.9l.2 1.6h-.5z" fill-rule="evenodd"/>
<path d="M168.1 193.9l.3 1.6h-.5z" fill-rule="evenodd"/>
<path d="M171.1 192.3h.6l-.3 1.6z" fill-rule="evenodd"/>
<path d="M171.4 184.3l.3 1.6h-.6z" fill-rule="evenodd"/>
<path d="M184.5 187.7h.5l-.2 1.6z" fill-rule="evenodd"/>
<path d="M184.5 192.3h.5l-.2 1.6z" fill-rule="evenodd"/>
<path d="M184.8 184.3l.2 1.6h-.5z" fill-rule="evenodd"/>
<path d="M184.8 189.3l.2 1.6h-.5z" fill-rule="evenodd"/>
<path d="M189.2 184.3l.3 1.6h-.5z" fill-rule="evenodd"/>
<path d="M140.3 211.6h.5l-.2 1.6z" fill-rule="evenodd"/>
<path d="M167.9 211.6h.5l-.3 1.6z" fill-rule="evenodd"/>
<path d="M146.2 220.9l1.6-.3v.5z" fill-rule="evenodd"/>
<path d="M160.7 220.6l1.6 .3-1.6 .2z" fill-rule="evenodd"/>
</g>
<g font-size="5.4">
<text x="35.8" y="6.9" transform="rotate(90 35.8 6.9)">A</text>
<text x="83.4" y="6.7" transform="rotate(90 83.4 6.7)">B</text>
<text x="131" y="6.8" transform="rotate(90 131 6.8)">C</text>
<text x="178.6" y="6.5" transform="rotate(90 178.6 6.5)">D</text>
<text x="14.9" y="26.3" transform="rotate(90 14.9 26.3)">6</text>
<text x="199.5" y="26.3" transform="rotate(90 199.5 26.3)">6</text>
<text x="14.9" y="71.3" transform="rotate(90 14.9 71.3)">5</text>
<text x="199.5" y="71.3" transform="rotate(90 199.5 71.3)">5</text>
<text x="14.9" y="116.4" transform="rotate(90 14.9 116.4)">4</text>
<text x="199.4" y="116.4" transform="rotate(90 199.4 116.4)">4</text>
<text x="14.9" y="161.4" transform="rotate(90 14.9 161.4)">3</text>
<text x="199.5" y="161.4" transform="rotate(90 199.5 161.4)">3</text>
<text x="14.9" y="206.4" transform="rotate(90 14.9 206.4)">2</text>
<text x="199.4" y="206.4" transform="rotate(90 199.4 206.4)">2</text>
<text x="14.9" y="251.8" transform="rotate(90 14.9 251.8)">1</text>
<text x="199.4" y="251.8" transform="rotate(90 199.4 251.8)">1</text>
<text x="35.8" y="270.6" transform="rotate(90 35.8 270.6)">A</text>
<text x="83.4" y="270.4" transform="rotate(90 83.4 270.4)">B</text>
<text x="131" y="270.5" transform="rotate(90 131 270.5)">C</text>
<text x="178.6" y="270.2" transform="rotate(90 178.6 270.2)">D</text>
</g>
<g font-size="4.4">
<text x="26" y="203.6" transform="rotate(90 26 203.6)">A3</text>
<text x="25.9" y="233.6" transform="rotate(90 25.9 233.6)">----</text>
<text x="25.9" y="265.4" transform="rotate(90 25.9 265.4)">-</text>
</g>
<g font-size="4.3">
<text x="62.7" y="9.2">Creato con una Licenza Accademica BricsCAD</text>
<text x="206.6" y="94.5" transform="rotate(90 206.6 94.5)">Creato con una Licenza Accademica BricsCAD</text>
<text x="9.3" y="184.9" transform="rotate(-90 9.3 184.9)">Creato con una Licenza Accademica BricsCAD</text>
<text x="153.2" y="270.2" transform="rotate(-180 153.2 270.2)">Creato con una Licenza Accademica BricsCAD</text>
</g>
<g font-size="3.5">
<text x="32.4" y="233.3" transform="rotate(90 32.4 233.3)">----</text>
<text x="36.5" y="233.3" transform="rotate(90 36.5 233.3)">----</text>
<text x="40.6" y="233.3" transform="rotate(90 40.6 233.3)">----</text>
</g>
<g font-size="3.1">
<text x="83.4" y="45.3">50</text>
<text x="154.1" y="43.3">90</text>
<text x="91.4" y="53.3">15</text>
<text x="134.8" y="50.2">30</text>
<text x="163.7" y="50.2">10</text>
<text x="61" y="81.9" transform="rotate(90 61 81.9)">60</text>
<text x="63.9" y="82.2" transform="rotate(90 63.9 82.2)">1:1</text>
<text x="114.1" y="81.9" transform="rotate(90 114.1 81.9)">60</text>
<text x="120.6" y="82.2" transform="rotate(90 120.6 82.2)">1:1</text>
<text x="107.5" y="97.8" transform="rotate(90 107.5 97.8)">11</text>
<text x="94.6" y="110.6">10</text>
<text x="162.3" y="114.6">18</text>
<text x="154.1" y="157.4">90</text>
<text x="172.3" y="171.5">25</text>
<text x="136.6" y="176.4">30</text>
<text x="122" y="185.7" transform="rotate(90 122 185.7)">20</text>
<text x="185.6" y="184.6" transform="rotate(90 185.6 184.6)">7,5</text>
<text x="189.7" y="181.8" transform="rotate(90 189.7 181.8)">5</text>
<text x="171.8" y="187.2" transform="rotate(90 171.8 187.2)">15</text>
<text x="120.6" y="195.7" transform="rotate(90 120.6 195.7)">1:1</text>
<text x="185.6" y="196.7" transform="rotate(90 185.6 196.7)">7,5</text>
<text x="141" y="201.8" transform="rotate(90 141 201.8)">30</text>
<text x="168.6" y="205.8" transform="rotate(90 168.6 205.8)">30</text>
<text x="152.4" y="220.4">25</text>
<text x="54.3" y="230.5" transform="rotate(90 54.3 230.5)">1:1</text>
</g>
<g font-size="2.6">
<text x="21.2" y="208" transform="rotate(90 21.2 208)">1:2</text>
<text x="21.2" y="255" transform="rotate(90 21.2 255)">1 of 1</text>
</g>
<text font-size="1.9" x="34.8" y="131.8" transform="rotate(90 34.8 131.8)">DO NOT SCALE DRAWING</text>
<g font-size="1.5">
<text x="40.5" y="130.7" transform="rotate(90 40.5 130.7)">SURFACE FINISH</text>
<text x="48.9" y="130.6" transform="rotate(90 48.9 130.6)">DIMENSIONS ARE IN MILLIMETERS</text>
<text x="50.7" y="130.6" transform="rotate(90 50.7 130.6)">UNLESS OTHERWISE SPECIFIED,</text>
<text x="27.2" y="134.4" transform="rotate(90 27.2 134.4)">FIRST ANGLE PROJECTION</text>
<text x="29.8" y="137.8" transform="rotate(90 29.8 137.8)">REMOVE BURRS</text>
<text x="31.6" y="132.9" transform="rotate(90 31.6 132.9)">BREAK ALL SHARP EDGES AND</text>
<text x="27.2" y="156.8" transform="rotate(90 27.2 156.8)">MATERIAL</text>
<text x="38.9" y="156.9" transform="rotate(90 38.9 156.9)">APPROVED</text>
<text x="42.8" y="156.8" transform="rotate(90 42.8 156.8)">CHECKED</text>
<text x="46.8" y="156.8" transform="rotate(90 46.8 156.8)">DRAWN</text>
<text x="50.7" y="168.2" transform="rotate(90 50.7 168.2)">NAME</text>
<text x="27.2" y="179.6" transform="rotate(90 27.2 179.6)">FINISH</text>
<text x="50.7" y="183.4" transform="rotate(90 50.7 183.4)">SIGNATURE</text>
<text x="50.7" y="196.1" transform="rotate(90 50.7 196.1)">DATE</text>
<text x="42.5" y="202.6" transform="rotate(90 42.5 202.6)">TITLE</text>
</g>
<text font-size="1.3" x="45.4" y="143.8" transform="rotate(90 45.4 143.8)">ANGULAR = ± °</text>
<g font-size="1.2">
<text x="38.5" y="173.5" transform="rotate(90 38.5 173.5)">----</text>
<text x="46.4" y="170.2" transform="rotate(90 46.4 170.2)">ALEX ZEPPIERI</text>
<text x="38.5" y="197.2" transform="rotate(90 38.5 197.2)">----</text>
<text x="46.4" y="194.8" transform="rotate(90 46.4 194.8)">2026-04-23</text>
<text x="22.7" y="202.5" transform="rotate(90 22.7 202.5)">SCALE</text>
<text x="29.2" y="202.5" transform="rotate(90 29.2 202.5)">SIZE</text>
<text x="29.2" y="210.6" transform="rotate(90 29.2 210.6)">DWG NO.</text>
<text x="22.7" y="216.9" transform="rotate(90 22.7 216.9)">WEIGHT</text>
<text x="22.7" y="246.6" transform="rotate(90 22.7 246.6)">SHEET</text>
<text x="29.2" y="262.9" transform="rotate(90 29.2 262.9)">REV.</text>
</g>
</svg>
